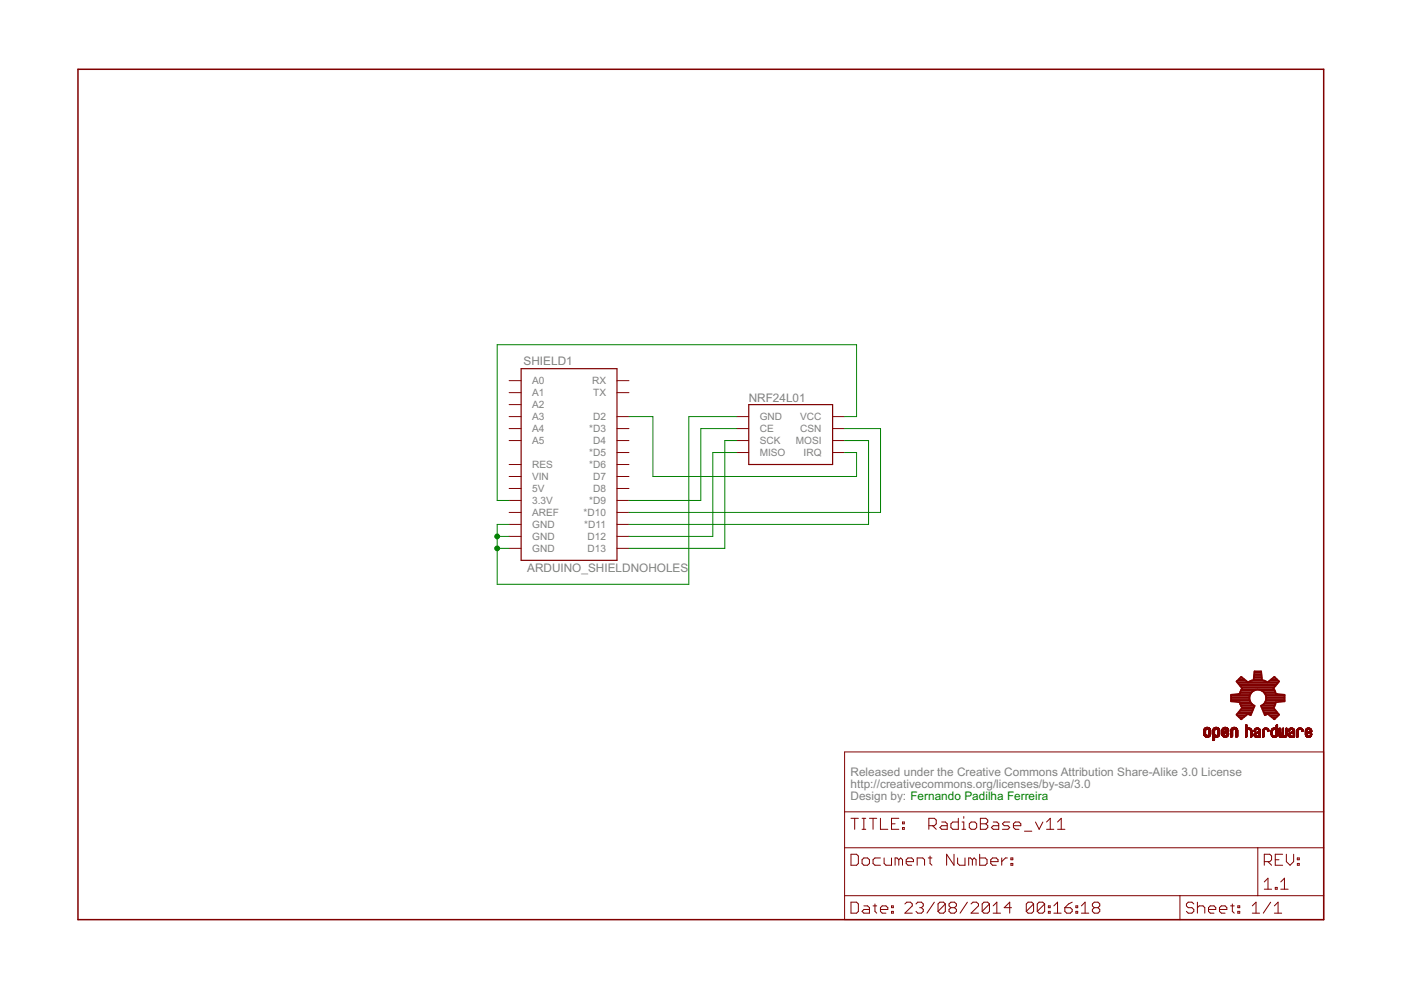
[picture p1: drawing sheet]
<svg xmlns="http://www.w3.org/2000/svg" width="297mm" height="210mm" viewBox="0 0 297 210" stroke-linecap="round" stroke-linejoin="round" font-family="sans-serif">
<g fill="none" stroke="#800000" stroke-width=".21">
<path d="M107.9 80.7h2.6M107.9 83.2h2.6M107.9 88.3h2.6M107.9 90.9h2.6M107.9 93.4h2.6M107.9 98.5h2.6M107.9 85.8h2.6M130.8 80.7h2.5M130.8 83.2h2.5M130.8 88.3h2.5M130.8 90.9h2.5M130.8 93.4h2.5"/>
<path d="M130.8 95.9h2.5M130.8 98.5h2.5M156.2 88.3h2.5M156.2 90.9h2.5M156.2 93.4h2.5M156.2 95.9h2.5M176.5 88.3h2.6M176.5 90.9h2.6M176.5 93.4h2.6M176.5 95.9h2.6M107.9 101h2.6M107.9 103.6h2.6"/>
<path d="M107.9 106.1h2.6M107.9 108.6h2.6M107.9 111.2h2.6M107.9 113.7h2.6M107.9 116.3h2.6M130.8 101h2.5M130.8 103.6h2.5M130.8 106.1h2.5M130.8 108.6h2.5M130.8 111.2h2.5M130.8 113.7h2.5M130.8 116.3h2.5"/>
<path d="M179.1 159.4h101.5v35.6h-101.5zM255.2 155.7h.5M255.2 155.7h.4M255.2 155.6h.4M255.2 155.5h.4M255.2 155.4h.4M255.2 155.3h.4M255.2 155.2h.4M255.2 155.1h.4M255.2 155h.4M255.2 154.9h.4M255.2 154.8h.4"/>
<path d="M255.2 155.9h.6M255.2 155.8h.5M255.3 155.9h1.3M255.3 156h1.3M255.3 154.6h1.3M255.4 156h1.1M255.4 154.5h1.2M255.4 154.5h1.1M255.4 156.1h1.1M255.4 154.4h1.1M255.5 154.4h.9M255.5 156.2h.9"/>
<path d="M255.5 154.3h.8M255.6 156.3h.7M255.6 154.3h.7M255.7 154.7l-.5 .1M255.7 154.7h-.5M255.7 156.3h.5M255.8 154.6l-.6 .1M255.9 154.2h.2M255.9 154.6h-.6M256 154.6h.6M256.1 154.6l.5 .1M256.2 154.7h.5"/>
<path d="M256.2 155.8h.5M256.3 154.9h.4M256.3 154.8h.4M256.3 155.7h.4M256.3 155.6h.4M256.3 155.5h.4M256.3 155.4h.4M256.3 155.3h.4M256.3 155.2h.4M256.3 155.1h.4M256.3 155h.4M256.6 155.9h-.5"/>
<path d="M256.7 155.8h-.5M256.7 155.7h-.4M257.1 156.8h.4M257.1 156.7h.4M257.1 156.6h.4M257.1 156.5h.4M257.1 156.4h.4M257.1 155.9l1.4 .1M257.1 155.9h.6M257.1 155.8l.5 .1M257.1 155.8h.5M257.1 155.7h.5"/>
<path d="M257.1 155.7h.4M257.1 155.6h.4M257.1 155.5h.4M257.1 155.4h.4M257.1 155.3h.4M257.1 155.2h.4M257.1 155.1h.4M257.1 155h.4M257.1 154.9h.4M257.1 154.8h.4M257.2 154.6h1.3M257.3 154.5h1.2"/>
<path d="M257.3 154.5h1.1M257.3 157h-.1M257.3 154.4h1.1M257.4 154.4h1M257.5 156.9l-.4 .1M257.5 154.3h.8M257.5 156.9h-.4M257.5 156.3h-.4M257.5 154.9h-.4M257.6 154.3h.6M257.6 154.7l-.5 .1M257.6 154.7h-.4"/>
<path d="M257.6 156.3h.5M257.7 154.6l-.5 .1M257.7 154.2h.3M257.8 154.6h-.6M257.9 154.6h.6M258 154.6h.6M258.1 154.7h.5M258.1 155.8h.5M258.1 154.7l.5 .1M258.2 155.7h.4M258.2 154.8h.4M258.2 155.6h.4"/>
<path d="M258.2 155.5h.4M258.2 155.4h.4M258.2 155.3h.4M258.2 155.2h.4M258.2 155.1h.4M258.2 155h.4M258.2 154.9h.4M258.2 156.3h-1.1M258.3 156.2h-1.2M258.4 156.1l-1.3 .1M258.4 156.1h-1.3M258.5 156l-1.4 .1"/>
<path d="M258.5 156h-1.4M258.6 155.9h-.6M258.6 155.8h-.5M259.1 155.8h.4M259.1 155.7h.4M259.1 155.7h.3M259.1 155.1h1.4M259.1 155.1h.3M259.1 155h.3M259.1 154.9h.3M259.1 154.9h.4M259.1 154.8h.4"/>
<path d="M259.1 154.7h.4M259.1 155.9h.5M259.1 155.9h1.3M259.1 156h1.3M259.1 154.6h1.3M259.2 154.5h1.2M259.2 156h1.1M259.2 156.1h1.1M259.3 154.4h1M259.3 156.1h1M259.3 156.2h.9M259.4 154.3h.8"/>
<path d="M259.4 156.3h.7M259.5 154.3h.6M259.5 155.6h-.4M259.5 154.7h-.4M259.6 156.3h.4M259.6 155.6h-.5M259.6 155.1h.9M259.6 154.6l-.5 .1M259.7 154.2h.2M259.7 154.6h-.6M259.7 155.5h-.6M259.7 155h.8"/>
<path d="M259.8 155.4l-.7 .1M259.8 155h.7M259.8 154.6h.7M259.9 155.4h-.8M259.9 154.9h.6M259.9 154.6l.6 .1M260 154.7h.5M260.1 155.8h.4M260.1 155.3l-1 .1M260.1 154.7h.4M260.1 155.7h.4M260.1 154.9h.4"/>
<path d="M260.1 154.8h.4M260.1 155.6h.4M260.2 155.5h.3M260.2 155.3h-1.1M260.3 155.5h.2M260.3 155.2l-1.2 .1M260.4 155.4h.1M260.5 155.9h-.6M260.5 155.2h-1.4M260.5 155.8l-.5 .1M260.9 156.3h.3M260.9 156.1h.4"/>
<path d="M260.9 156h.4M260.9 155.9h.4M260.9 155.8h.4M260.9 155.7h.4M260.9 155.6h.4M260.9 155.5h.4M260.9 155.4h.4M260.9 155.3h.4M260.9 155.2h.4M260.9 155.1h.4M260.9 155h.4M260.9 154.9h.4"/>
<path d="M261 154.8h.4M261 156.3h.1M261 154.6h1.3M261.1 154.5h1.2M261.2 154.4h1M261.3 154.3h.8M261.3 156.2h-.4M261.3 156.1l-.4 .1M261.4 154.3h.6M261.4 154.7l-.4 .1M261.4 154.7h-.4M261.5 154.6l-.5 .1"/>
<path d="M261.6 154.2h.2M261.6 154.6h-.6M261.7 154.6h.7M261.9 154.6l.5 .1M261.9 154.7h.5M262 154.7l.4 .1M262 154.8h.4M262 156.3h.3M262 156.1h.4M262 156h.4M262 155.9h.4M262 155.8h.4"/>
<path d="M262 155.7h.4M262 155.6h.4M262 155.5h.4M262 155.4h.4M262 155.3h.4M262 155.2h.4M262 155.1h.4M262 155h.4M262 154.9h.4M262.1 156.3h.1M262.4 156.2h-.4M264.1 156.2h.3"/>
<path d="M264.1 156.1h.3M264.1 156h.3M264.1 155.9h.3M264.1 155.8h.3M264.1 155.7h.3M264.1 155.6h.3M264.1 155.5h.3M264.1 155.4h.3M264.1 155.3h.3M264.1 155.2h.3M264.1 155.1h.3M264.1 155h.3"/>
<path d="M264.1 154.9h.3M264.1 154.5l1.2 .1M264.1 154.5h1.1M264.1 154.4l1.1 .1M264.1 154.4h1M264.1 154.3h.3M264.1 154.2h.3M264.1 154.1h.3M264.1 154h.3M264.1 153.9h.3M264.1 153.8h.3M264.1 153.7h.3"/>
<path d="M264.2 153.7h.2M264.2 156.3h-.1M264.3 156.3h-.2M264.4 155h-.3M264.4 154.9h-.3M264.4 154.8h-.3M264.5 154.7l-.4 .1M264.5 154.7h-.4M264.5 154.4h.5M264.6 154.6l-.5 .1M264.9 154.6l.5 .1M265 154.7h.4"/>
<path d="M265 154.7l.4 .1M265.1 154.9h.3M265.1 154.8h.3M265.2 156.2h.2M265.2 156.1h.2M265.2 156h.2M265.2 155.9h.2M265.2 155.8h.2M265.2 155.7h.2M265.2 155.6h.2M265.2 155.5h.2M265.2 155.4h.2"/>
<path d="M265.2 155.3h.2M265.2 155.2h.2M265.2 155.1h.2M265.2 155h.2M265.3 156.3h-.1M265.3 154.6h-1.2M265.4 156.3h-.2M265.4 156.1l-.2 .1M265.9 155.9h.3M265.9 155.8h.3M265.9 155h.2M265.9 155h.3"/>
<path d="M265.9 155.7h.4M265.9 155.1h.1M265.9 154.9h.3M265.9 156l.5 .1M265.9 156h.4M265.9 154.8h.3M265.9 156.1h.8M266 156.1l.8 .1M266 154.6h1.1M266 156.2h.8M266.1 154.6h1M266.1 156.3h.7"/>
<path d="M266.1 154.5h.9M266.1 155.1h-.2M266.2 155.4h1.1M266.2 156.3h.6M266.2 154.9h-.3M266.2 155.7h-.3M266.3 155.3h1M266.3 154.4h.6M266.3 154.7l-.4 .1M266.3 154.7h-.4M266.3 154.4h.5M266.4 155.6h-.5"/>
<path d="M266.4 155.3h.9M266.5 156.3l-.1 .1M266.5 155.6h-.6M266.5 154.6l-.5 .1M266.5 156.1h.2M266.5 156.4h.1M266.5 155.2h.8M266.6 155.5h-.6M266.7 154.6l.5 .1M266.7 155.2h.6M266.7 155.4l-.7 .1M266.8 155.1h.5"/>
<path d="M266.8 154.7h.4M266.8 154.7l.4 .1M266.9 155h.4M266.9 154.8h.3M266.9 154.9h.4M267 156.2h.3M267 156.1h.3M267 156h.3M267 155.9h.3M267 155.8h.3M267 155.7h.3M267 155.6h.3"/>
<path d="M267 155.5h.3M267 155.4h.3M267.1 156.3h-.1M267.3 156.3h-.3M267.3 155.4h-1.2M267.7 156.2h.3M267.7 156.1h.3M267.7 156h.3M267.7 155.9h.3M267.7 155.8h.3M267.7 155.7h.3M267.7 155.6h.3"/>
<path d="M267.7 155.5h.3M267.7 155.4h.3M267.7 155.3h.3M267.7 155.2h.3M267.7 155.1h.3M267.7 155h.3M267.7 154.9h.3M267.7 154.8h.3M267.8 154.6h1.1M267.8 156.3h-.1M267.9 154.5h1M267.9 156.3h-.2"/>
<path d="M267.9 154.5h.9M268 155h-.3M268.1 154.4h.6M268.1 154.7l-.4 .1M268.1 154.4h.5M268.1 154.7h-.3M268.3 154.6l-.5 .1M268.5 154.6h.5M268.6 154.7h.4M268.7 154.8h.3M268.7 154.9h.3M268.8 154.9h.2"/>
<path d="M268.8 155h.2M269 155.1h-.2M269 155h-.2M269.5 155.7h.3M269.5 155.6h.3M269.5 155.5h.3M269.5 155.4h.3M269.5 155.3h.3M269.5 155.2h.3M269.5 155.1h.3M269.5 155h.3M269.5 155.8h.3"/>
<path d="M269.5 155.9h.4M269.5 155.8l.3 .1M269.5 154.8h.4M269.6 156h.4M269.6 155.9l.3 .1M269.6 156l.6 .1M269.6 156.1h1.1M269.7 154.6h1.2M269.7 156.1h1M269.7 156.2h1M269.7 154.5h1.2M269.8 154.5h1.1"/>
<path d="M269.8 156.3h.8M269.8 154.9h-.3M269.9 154.9h-.4M269.9 154.4h1M269.9 156.3h.6M269.9 154.7l-.3 .1M269.9 154.4h.5M270 154.7h-.4M270.1 154.6l-.5 .1M270.1 156.3v.1M270.2 156.3v.1M270.2 156.4h.1"/>
<path d="M270.3 154.6h.6M270.4 156h.4M270.4 154.7h.5M270.5 154.7h.4M270.5 154.8h.4M270.6 154.9h.3M270.6 155.8h.3M270.6 155.7h.3M270.6 155.6h.3M270.6 155.5h.3M270.6 155.4h.3M270.6 155.3h.3"/>
<path d="M270.6 155.2h.3M270.6 155.1h.3M270.6 155h.3M270.6 154.3h.3M270.6 154.2h.3M270.6 154.1h.3M270.6 154h.3M270.6 153.9h.3M270.6 153.8h.3M270.6 153.7h.3M270.7 153.7h.2M270.8 156l-.6 .1"/>
<path d="M270.8 155.9l-.4 .1M270.8 155.9h-.3M270.9 155.8l-.3 .1M270.9 154.6h-1.3M271.1 155.8h.3M271.1 155.7h.3M271.1 155.6h.3M271.1 155.5h.3M271.1 155.4h.3M271.1 155.3h.3M271.1 155.2h.3M271.1 155.1h.3"/>
<path d="M271.1 155h.3M271.1 154.9h.3M271.1 154.8h.3M271.1 154.7h.3M271.1 154.6h.3M271.1 154.5h.3M271.2 156h.3M271.2 155.9h.3M271.2 154.5h.2M271.2 156h1.6M271.3 156.2h1.4M271.3 156.1h1.5"/>
<path d="M271.3 154.4h.1M271.3 156.3h1.4M271.6 156.4h.1M271.7 156.3v.1M271.8 156h.4M271.8 155.9l.4 .1M271.8 155.9h.4M271.8 155.8l.4 .1M271.8 155.8h.3M271.8 155.7h.3M271.8 155.6h.3M271.8 155.5h.3"/>
<path d="M271.8 155.4h.3M271.8 155.3h.3M271.9 155.2h.2M271.9 155.1h.2M271.9 155h.2M271.9 154.9h.2M271.9 154.8h.2M271.9 154.7h.2M271.9 154.6h.2M271.9 154.5h.2M271.9 156.3h-.5M272 154.4h.1"/>
<path d="M272.1 156.3h.5M272.4 156.4h.1M272.5 156h.3M272.5 155.9h.3M272.6 155.8h.2M272.6 155.7h.2M272.6 155.6h.2M272.6 155.5h.2M272.6 155.4h.2M272.6 155.3h.2M272.6 155.2h.2M272.6 155.1h.2"/>
<path d="M272.6 155h.2M272.6 154.9h.2M272.6 154.8h.2M272.6 154.7h.2M272.6 154.6h.2M272.6 154.5h.2M272.7 154.4h.1M272.8 156.1h-1.6M273.1 155.9l.4 .1M273.1 155.9h.3M273.1 155.8h.3M273.1 155.1h.1"/>
<path d="M273.1 154.9h.3M273.2 156h.4M273.2 156l.8 .1M273.2 154.8h.3M273.2 156.1h.8M273.2 156.1l.8 .1M273.3 156.2h.7M273.3 154.6h1.1M273.4 156.3h.6M273.4 155.1h-.3M273.4 154.5h.9M273.4 155.4h1.1"/>
<path d="M273.4 155h-.3M273.4 154.5h.8M273.5 156.3h.5M273.5 154.9h-.3M273.5 155.7h-.4M273.5 154.4h.6M273.5 155.3h1M273.5 154.7l-.3 .1M273.6 154.4h.5M273.6 154.7h-.4M273.6 155.6h-.4M273.7 155.3h.8"/>
<path d="M273.7 156.4h.1M273.7 155.6h-.5M273.7 154.6l-.5 .1M273.7 155.2h.8M273.9 155.5h-.7M273.9 154.6l.5 .1M273.9 155.2h.6M273.9 155.4l-.6 .1M274 155.1h.5M274 154.7h.4M274.1 154.7h.3M274.1 155.4h-.8"/>
<path d="M274.1 154.8h.4M274.2 155h.3M274.2 154.9h.3M274.2 155.4h.3M274.2 156.1h.3M274.2 156h.3M274.2 155.9h.3M274.2 155.8h.3M274.2 155.7h.3M274.2 155.6h.3M274.2 155.5h.3M274.4 156.3h-.2"/>
<path d="M274.5 156.3h-.3M274.5 156.2h-.3M275 156.2h.2M275 156.1h.2M275 156h.2M275 155.9h.2M275 155.8h.2M275 155.7h.2M275 155.6h.2M275 155.5h.2M275 155.4h.2M275 155.3h.2"/>
<path d="M275 155.2h.2M275 155.1h.2M275 155h.2M275 154.9h.3M275.1 154.6h1.1M275.1 156.3h-.1M275.1 154.6h1M275.1 154.5h1M275.2 156.3h-.2M275.2 154.5h.9M275.2 155h-.2M275.3 154.9h-.3"/>
<path d="M275.3 154.8h-.3M275.3 154.4h.6M275.4 154.7l-.4 .1M275.4 154.4h.5M275.4 154.7h-.4M275.5 154.6l-.5 .1M275.7 154.6l.5 .1M275.9 154.7h.3M275.9 154.7l.4 .1M276 154.9h.3M276 154.8h.3M276 155.1h.2"/>
<path d="M276.3 155h-.3M276.8 155.8h.3M276.8 155.7h.3M276.8 155.4h.7M276.8 155.3h1.1M276.8 155.2l.3 .1M276.8 155.2h.3M276.8 155.1h.3M276.8 155h.3M276.8 154.9h.3M276.8 155.9h.3M276.8 154.8h.3"/>
<path d="M276.8 155.9l.4 .1M276.8 156h.5M276.9 156l.5 .1M276.9 156.1h1.1M276.9 156.1h1M276.9 154.6h1.1M277 156.2h.9M277 154.5h.9M277 156.3h.8M277.1 155.7h-.3M277.1 154.9h-.3M277.1 154.4h.6"/>
<path d="M277.1 156.3h.6M277.2 154.7l-.4 .1M277.2 154.4h.5M277.2 155.6h-.4M277.2 154.7h-.4M277.3 156.4h.1M277.3 155.6h-.5M277.3 154.6l-.5 .1M277.4 156.3l.1 .1M277.5 155.5h-.7M277.5 156.1h.5M277.5 155.1h.6"/>
<path d="M277.5 154.6l.5 .1M277.6 155.1h.5M277.7 154.7h.4M277.7 155.4h-.9M277.7 155h.4M277.8 155.9h.3M277.8 155.3l-1 .1M277.8 154.8h.3M277.8 155.8h.3M277.8 155h.3M277.8 154.9h.3M277.9 155.7h.2"/>
<path d="M277.9 155.6h.2M278 155.6h.1M278 154.6h-1.1M278 156h-.4M278 155.2l-.8 .1M278.1 155.9l-.4 .1M278.1 155.2h-.8M278.1 155.7h-.3M179.1 179.7h101.5M179.1 172.1h101.5M180.4 173.5h1.6M181.2 173.5v2.3"/>
<path d="M182.8 173.5h.8M182.8 175.8h.8M183.2 173.5v2.3M184.3 173.5h1.6M185.1 173.5v2.3M186.7 173.5v2.3h1.5M189 174.7h.8M190.6 173.5h-1.6v2.3h1.6M191.3 175.5h.4v.3h-.4zM191.3 174.3h.4v.4h-.4zM196.9 175.1h1.2l.4-.4v-.8l-.4-.4h-1.2v2.3M197.7 175.1l.8 .7"/>
<path d="M199.7 174.3h.7l.4 .4v1.1h-1.1l-.4-.3 .4-.4h1.1M203.2 173.5v2.3h-1.2l-.4-.3v-.8l.4-.4h1.2M204 175.8h.7M204 174.3h.3v1.5M204.3 173.1v.4M205.5 174.7l.4-.4h.8l.4 .4v.8l-.4 .3h-.8l-.4-.3zM207.9 173.5h1.1l.4 .4v.4l-.4 .4 .4 .4v.4l-.4 .3h-1.1zM207.9 174.7h1.1M210.6 174.3h.8l.4 .4v1.1h-1.2l-.4-.3 .4-.4h1.2M214.1 174.3h-1.2l-.4 .4 .4 .4h.8l.4 .4-.4 .3h-1.2M214.9 175.1h1.5v-.4l-.4-.4h-.7l-.4 .4v.8l.4 .3h.7M217.2 176.2h1.6"/>
<path d="M219.5 174.3l.8 1.5 .8-1.5M221.9 174.3l.8-.8v2.3M221.9 175.8h1.5M224.2 175.8h1.6M224.2 174.3l.8-.8v2.3M266.7 179.7v10.2M179.1 189.9h101.5M180.4 181.1h1.2l.4 .4v1.6l-.4 .4h-1.2zM180.4 191.3h1.2l.4 .4v1.5l-.4 .4h-1.2zM182.8 182.3l.4-.4h.7l.4 .4v.8l-.4 .4h-.7l-.4-.4zM183.2 192.1h.7l.4 .3v1.2h-1.1l-.4-.4 .4-.4h1.1M185.1 192.1h.8"/>
<path d="M185.5 191.7v1.5l.4 .4M186.7 192.8h1.5v-.4l-.4-.3h-.8l-.3 .3v.8l.3 .4h.8M186.7 181.9h-1.2l-.4 .4v.8l.4 .4h1.2M187.5 181.9v1.2l.3 .4h1.2v-1.6M189 193.2h.4v.4h-.4zM189 192.1h.4v.3h-.4zM190.6 182.3l-.4-.4h-.4v1.6M190.6 182.3l.4-.4 .3 .4v1.2M190.6 182.3v1.2M191.9 191.7l.4-.4h.7l.4 .4v.4l-1.5 1.5h1.5M192.1 182.7h1.6v-.4l-.4-.4h-.8l-.4 .4v.8l.4 .4h.8M194.2 191.7l.4-.4h.8l.3 .4v.4l-.3 .3"/>
<path d="M194.5 183.5v-1.6h1.1l.4 .4v1.2M195 192.4h.4M195.4 192.4l.3 .4v.4l-.3 .4h-.8l-.4-.4M196.8 181.9h.8M197.2 181.5v1.6l.4 .4M198.1 191.3l-1.6 2.3M200.4 191.7v1.5l-.4 .4h-.7l-.4-.4M200.4 191.7l-.4-.4h-.7l-.4 .4v1.5M200.4 191.7l-1.5 1.5M201.6 192.4l-.4 .4v.4l.4 .4h.8l.4-.4v-.4l-.4-.4M201.6 192.4l-.4-.3v-.4l.4-.4h.8l.4 .4v.4l-.4 .3M201.6 192.4h.8"/>
<path d="M202.3 181.1v2.4l-1.6-2.4v2.4M203 181.9v1.2l.4 .4h1.2v-1.6M205.1 191.3l-1.5 2.3M205.9 191.7l.4-.4h.8l.4 .4v.4l-1.6 1.5h1.6M206.2 182.3l-.4-.4h-.4v1.6M206.2 182.3v1.2M206.2 182.3l.3-.4 .4 .4v1.2M207.7 181.1v2.4h1.2l.4-.4v-.8l-.4-.4h-1.2M209.8 191.7v1.5l-.4 .4h-.8l-.4-.4M209.8 191.7l-.4-.4h-.8l-.4 .4v1.5M209.8 191.7l-1.6 1.5M210.1 182.7h1.5v-.4l-.4-.4h-.8l-.3 .4v.8l.3 .4h.8"/>
<path d="M210.6 193.6h1.5M210.6 192.1l.7-.8v2.3M212.4 181.9v1.6M213.6 181.9h-.4l-.8 .8M214.3 183.1h.4v.4h-.4zM214.3 181.9h.4v.4h-.4zM214.5 192.4h-1.6l1.2-1.1v2.3M219.1 191.7v1.5l-.3 .4h-.8l-.4-.4M219.1 191.7l-.3-.4h-.8l-.4 .4v1.5M219.1 191.7l-1.5 1.5M221.5 191.7v1.5l-.4 .4h-.8l-.4-.4M221.5 191.7l-.4-.4h-.8l-.4 .4v1.5"/>
<path d="M221.5 191.7l-1.6 1.5M222.3 193.2h.4v.4h-.4zM222.3 192.1h.4v.3h-.4zM223.4 193.6h1.6M223.4 192.1l.8-.8v2.3M225.8 192.4h1.1l.4 .4v.4l-.4 .4h-.7l-.4-.4zM227.3 191.3l-.8 .4-.7 .7M228.1 193.2h.4v.4h-.4zM228.1 192.1h.4v.3h-.4zM229.3 193.6h1.5M229.3 192.1l.8-.8v2.3M232 192.4l-.4 .4v.4l.4 .4h.8l.4-.4v-.4l-.4-.4"/>
<path d="M232 192.4l-.4-.3v-.4l.4-.4h.8l.4 .4v.4l-.4 .3M232 192.4h.8M250.2 189.9v5.1M253.1 191.7l-.4-.4h-.8l-.4 .4v.4l.4 .3h.8l.4 .4v.4l-.4 .4h-.8l-.4-.4M253.9 192.4l.4-.3h.8l.3 .3v1.2M253.9 191.3v2.3M256.2 192.8h1.6v-.4l-.4-.3h-.8l-.4 .3v.8l.4 .4h.8M258.6 192.8h1.5v-.4l-.4-.3h-.7l-.4 .3v.8l.4 .4h.7M260.9 192.1h.8M261.3 191.7v1.5l.4 .4M262.4 193.2h.4v.4h-.4zM262.4 192.1h.4v.3h-.4z"/>
<path d="M265.5 193.6h1.6M265.5 192.1l.8-.8v2.3M268.1 187l.7-.8v2.3M268.1 188.5h1.5M268.1 182.7h1.1l.4-.4v-.8l-.4-.4h-1.1v2.4M268.8 182.7l.8 .8M269.4 191.3l-1.6 2.3M270.2 193.6h1.5M270.2 192.1l.8-.8v2.3M270.4 188.2h.4v.3h-.4zM270.4 182.3h.8M271.5 188.5h1.6"/>
<path d="M271.5 187l.8-.8v2.3M271.9 181.1h-1.5v2.4h1.5M272.7 181.1v1.6l.8 .8 .8-.8v-1.6M275.1 183.1h.4v.4h-.4zM275.1 181.9h.4v.4h-.4z"/>
</g>
<path d="M110.5 78.2h20.3v40.6h-20.3zM158.7 85.8h17.8v12.7h-17.8z" fill="none" stroke="#800000" stroke-width=".25"/>
<path d="M16.5 14.7h264.1v180.3h-264.1z" fill="none" stroke="#800000" stroke-width=".32"/>
<g fill="none" stroke="#800000" stroke-width=".38">
<path d="M261 148.5h4M261 148.2h3.9M261 147.8h3.9M261 147.5h4M262.3 144.4h1.9M262.3 151.3h3M262.3 151.7h1.9M262.4 144.7h8.6M262.6 147.2h2.5M262.6 151h2.9M262.6 145.1h8.1M262.7 144h1.1"/>
<path d="M262.7 152h1M262.8 148.9l-1.8-.2v-1.4l1.8-.2 .6-1.2-1.2-1.4 1-1 1.4 1.2 1.2-.5 .2-1.9h1.4l.2 1.9 1.2 .5 1.4-1.2 1 1-1.2 1.4 .5 1.2 1.9 .2v1.4l-1.9 .2M262.8 148.9h2.3M262.9 150.6h2.7M262.9 145.4h7.5M263 149.2h2.4M263 146.8h2.4M263 143.7h.4M263 152.4h.3M263.1 149.6h2.8M263.1 146.5h2.7M263.2 150.3h2.5"/>
<path d="M263.2 145.8h7M263.2 146.1h6.9M263.3 149.9h2.6M265 148.6l.1 .3M265.1 148.9l.9 .7-.8 2-.6-.3-1.4 1.2-1-1 1.2-1.4-.6-1.2M265.1 147.2l-.2 .5 .1 .9M265.1 147.2a1.78 1.78 0 0 1 2.4-.7 1.78 1.78 0 0 1 .7 2.4M265.2 144.4h2.9M265.8 144h1.7M265.9 143.7h1.6M265.9 143.3h1.6M265.9 143h1.5"/>
<path d="M266 142.6h1.4M267.5 149.9h2.6M267.5 149.6h2.8M267.5 146.5h2.8M267.6 150.3h2.6M267.8 150.6h2.7M267.9 151h2.8M267.9 149.2h2.5M268 146.8h2.4M268.1 151.3h2.9M268.2 148.9l-.3 .5-.5 .2 .8 2 .6-.3 1.4 1.2 1-1-1.2-1.4 .5-1.2M268.2 148.9h2.3"/>
<path d="M268.2 147.2h2.6M268.4 148.5h4M268.4 147.5h4M268.5 148.2h3.9M268.5 147.8h3.9M269.2 144.4h1.8M269.2 151.7h1.8M269.6 144h1.1M269.6 152h1.1M270 143.7h.3M270 152.4h.3"/>
</g>
<path d="M133.3 88.3h5.1v12.7h43.2v-5.1h-2.5M156.2 88.3h-10.2v35.6h-40.6v-12.7h2.5M156.2 93.4h-2.5v22.9h-20.4M156.2 95.9h-5.1v17.8h-17.8M156.2 90.9h-7.6v15.2h-15.3M179.1 93.4h5v17.8h-50.8M179.1 88.3h2.5v-15.2h-76.2v33h2.5M179.1 90.9h7.6v17.7h-53.4M105.4 116.3h2.5M105.4 113.7h2.5" fill="none" stroke="#008000" stroke-width=".21"/>
<g fill="#008000" stroke="#008000" stroke-width=".21">
<circle cx="105.4" cy="113.7" r=".51"/>
<circle cx="105.4" cy="116.3" r=".51"/>
</g>
<g font-size="2.8" fill="#808080">
<text x="111" y="77.4">SHIELD1</text>
<text x="158.7" y="85.2">NRF24L01</text>
<text x="111.8" y="121.3">ARDUINO_SHIELDNOHOLES</text>
<text x="180.3" y="164.5">Released under the Creative Commons Attribution Share-Alike 3.0 License</text>
<text x="180.3" y="167.1">http://creativecommons.org/licenses/by-sa/3.0</text>
<text x="180.3" y="169.6">Design by: Fernando Padilha Ferreira</text>
</g>
<g font-size="2.4" fill="#808080">
<text x="112.8" y="81.5">A0</text>
<text x="125.5" y="81.5">RX</text>
<text x="112.8" y="84">A1</text>
<text x="112.8" y="86.6">A2</text>
<text x="112.8" y="89.1">A3</text>
<text x="125.7" y="89.1">D2</text>
<text x="125.8" y="84">TX</text>
<text x="161.1" y="89.1">GND</text>
<text x="169.7" y="89.1">VCC</text>
<text x="112.8" y="91.6">A4</text>
<text x="112.8" y="94.2">A5</text>
<text x="124.9" y="91.6">*D3</text>
<text x="125.7" y="94.2">D4</text>
<text x="161.1" y="91.6">CE</text>
<text x="161.1" y="94.2">SCK</text>
<text x="168.7" y="94.2">MOSI</text>
<text x="169.7" y="91.6">CSN</text>
<text x="112.8" y="101.8">VIN</text>
<text x="112.8" y="99.3">RES</text>
<text x="124.9" y="96.7">*D5</text>
<text x="124.9" y="99.3">*D6</text>
<text x="125.7" y="101.8">D7</text>
<text x="161.1" y="96.7">MISO</text>
<text x="170.4" y="96.7">IRQ</text>
<text x="112.8" y="104.3">5V</text>
<text x="112.8" y="106.9">3.3V</text>
<text x="124.9" y="106.9">*D9</text>
<text x="125.7" y="104.3">D8</text>
<text x="112.8" y="109.4">AREF</text>
<text x="112.8" y="112">GND</text>
<text x="123.7" y="109.4">*D10</text>
<text x="123.9" y="112">*D11</text>
<text x="112.8" y="114.5">GND</text>
<text x="112.8" y="117">GND</text>
<text x="124.6" y="114.5">D12</text>
<text x="124.6" y="117">D13</text>
</g>
</svg>
